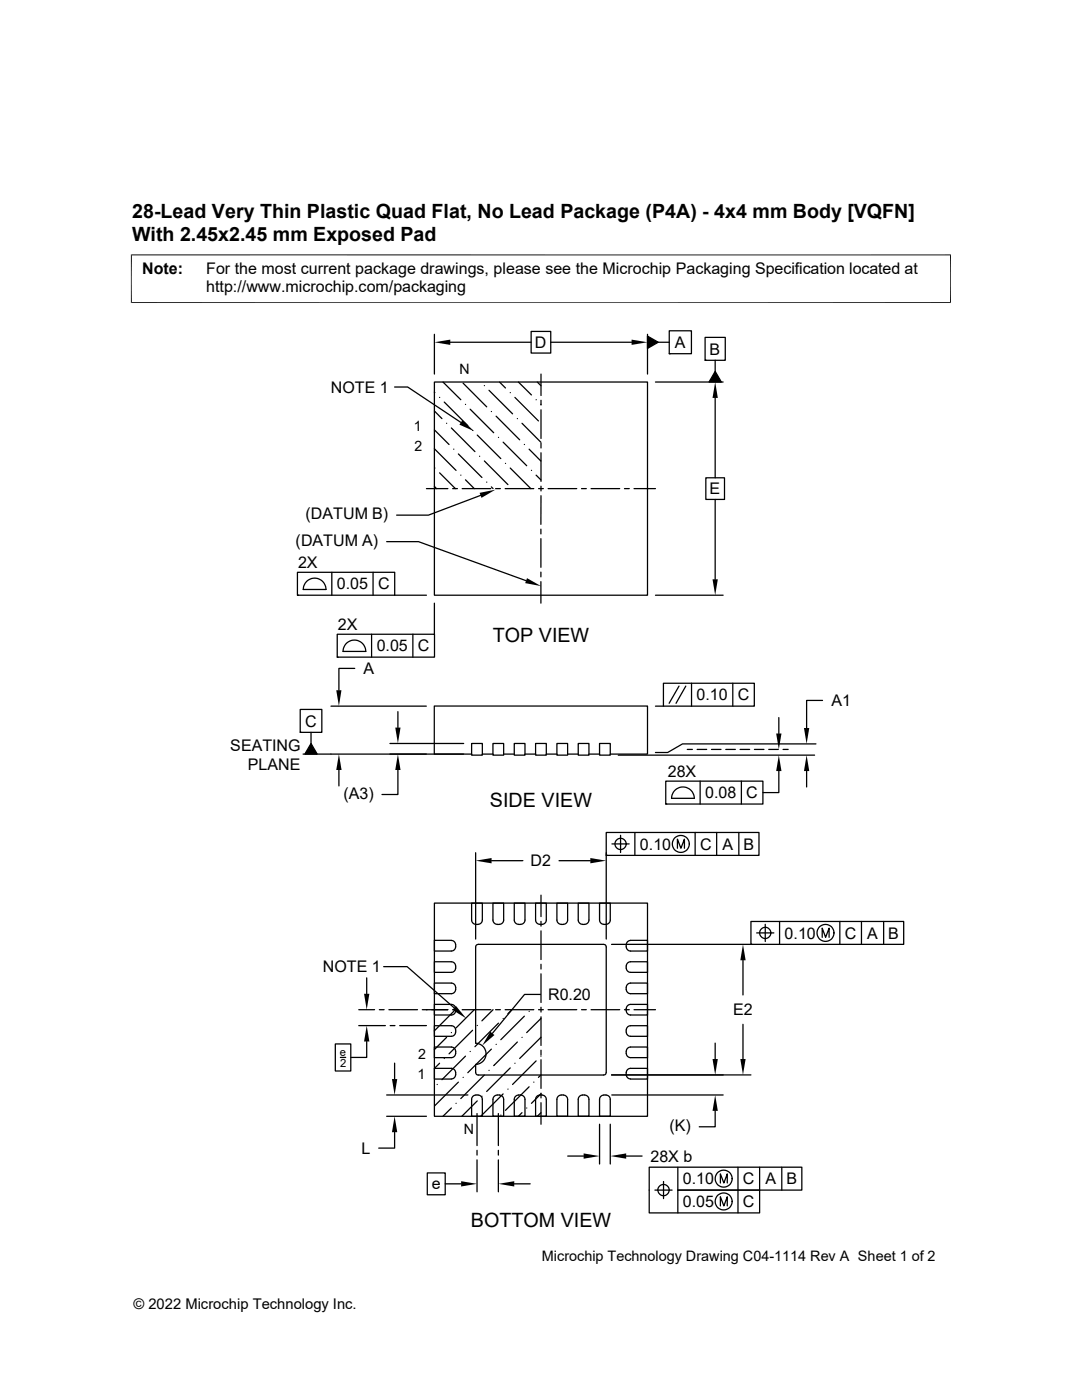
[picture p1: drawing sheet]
<svg xmlns="http://www.w3.org/2000/svg" width="216mm" height="279mm" viewBox="0 0 216 279" stroke-linecap="round" stroke-linejoin="round" font-family="sans-serif">
<g fill="none" stroke="#000" stroke-width=".25">
<path d="M78.7 77.2h2.6l10.7 7.1M86.7 76.2h42.5v42.6h-42.5zM86.7 66.7v8M86.7 78.3l.1 .1M87.7 79.3h.1M88.4 76.2l3.5 3.6M89.9 68.3h16.1M92.4 76.5l4.7 4.7M96.6 77h.1M97.6 77.9l4.7 4.7M99.7 76.2l1.2 1.2M101.8 78.4h.1"/>
<path d="M102.7 79.3l4.7 4.7M103.4 76.2l2.6 2.6M106 66.1h3.9v4.4h-3.9zM107 79.8h.1M107.2 76.2l.7 .8M107.9 74.7v4.2M107.9 79.9v.9M109.9 68.3h16.1M129.2 66.7v8M129.2 67.1l2.1 1.2-2.1 1.2zM130.8 76.2h13.5M131.3 68.3h2.2"/>
<path d="M133.5 66h4.5v4.6h-4.5zM133.5 70.6h.1M140.7 67.3h4v4.6h-4zM140.7 71.9h.1M142.7 79.4v16M142.7 74.1l1.2 2.1h-2.4zM142.7 71.9v2.2M85.1 97.5h4.3M86.7 82l1.5 1.5M86.7 85.8l2.9 2.9M86.7 89.6l4.3 4.3M86.7 97.1l.4 .4"/>
<path d="M86.8 93.4h.1M87.7 94.4l3.2 3.1M88.6 80.2l4.7 4.7M89.1 84.5h.1M90.1 85.4l4.7 4.7M90.3 97.5h1M90.5 89.6h.1M91.5 90.6l4.7 4.7M91.9 94.8h.1M92.2 97.5h5.7M92.9 80.7h.1M92.9 95.8l1.7 1.7"/>
<path d="M93.8 81.7l4.7 4.7M94.3 85.9h.1M95.2 86.8l4.7 4.7M95.7 91.1h.1M95.9 98.9l-10.4 3.9h-6.4M96.6 92l4.7 4.7M97.1 96.2h.1M98 82.1h.1M98 97.2l.4 .3M98.9 97.5h.9M99 83.1l4.7 4.7M99.5 87.3h.1"/>
<path d="M100.4 88.2l4.7 4.7M100.8 97.5h5.7M100.9 92.5h.1M101.8 93.4l4.1 4.1M103.2 83.5h.1M104.2 84.5l3.7 3.8M104.6 88.7h.1M105.6 89.6l2.3 2.4M106 93.9h.1M107 94.8l.9 1M107.5 97.5h.9M107.9 81.8v5.7"/>
<path d="M107.9 88.5v.9M107.9 90.4v5.7M107.9 97v1M107.9 98.9v5.7M109.4 97.5h5.7M116 97.5h1M117.9 97.5h5.8M124.6 97.5h1M126.5 97.5h4.3M140.8 95.4h3.8v4.3h-3.8zM142.7 99.7v15.9M59.4 114.2h19.4v4.6h-19.4z"/>
<path d="M59.4 118.8h.1M61.3 115.9a2.27 2.27 0 0 1 2.4-.3 2.27 2.27 0 0 1 1.3 2h-4.5l.2-.9zM66.2 114.2v4.6M74.4 114.2v4.6M77.2 108.1h6.3l21.5 7.8M78.7 118.8h6.4M107.9 105.6v1M107.9 107.5v5.7M107.9 114.2v.9M107.9 116.1v4.3M130.8 118.8h13.5M67.3 126.6h19.4v4.5h-19.4z"/>
<path d="M67.3 131.1h.1M69.2 128.3a2.27 2.27 0 0 1 2.5-.3 2.27 2.27 0 0 1 1.3 2h-4.5l.2-.9zM70.8 133.4h-3.2v4.4M74.1 126.6v4.5M82.4 126.6v4.5M86.7 120.4v6.2M132.4 136.4h18.1v4.5h-18.1zM135.5 136.9l-2 3.5M136.8 136.9l-1.9 3.5M138 136.4v4.5M146.2 136.4v4.5M164.1 139.8h-3.1v5.5"/>
<path d="M59.9 141.6h4.3v4.6h-4.3zM59.9 146.2h.1M60.5 150.5h32M62.1 146.2v2.2M62.1 148.4l1.2 2.1h-2.5zM66 140.9h19.1M67.6 153.7v3.1M77.8 148.4h14.7M79.4 153.7v4.9h-3.2M79.4 142v3.2M94.1 148.4h2.1v2.3h-2.1zM94.1 150.5h-7.4v-9.6h42.5v9.6h-7.4"/>
<path d="M96.2 150.5h2.2M98.4 148.4h2.1v2.3h-2.1zM100.5 150.5h2.1M102.6 148.4h2.2v2.3h-2.2zM104.8 150.5h2.1M106.9 148.4h2.1v2.3h-2.1zM109 150.5h2.1M111.1 148.4h2.2v2.3h-2.2zM113.3 150.5h2.1M115.4 148.4h2.1v2.3h-2.1zM117.5 150.5h2.1M119.6 148.4h2.2v2.3h-2.2z"/>
<path d="M123.4 150.7h39.1M130.8 140.9h1.6M132.8 155.9h19.4v4.6h-19.4zM137.1 149.6h1.1M138.5 159.3a2.26 2.26 0 0 0-2.2-2.2 2.26 2.26 0 0 0-2.3 2.2h4.6M139.1 149.6h1.9M139.7 155.9v4.6M142 149.6h1.9M144.8 149.6h1.9M147.7 149.6h1.9M147.9 155.9v4.6M150.5 149.6h1.9"/>
<path d="M153.4 149.6h1.9M155.4 153.9v4.3h-3.2M155.4 143.2v3.2M156.3 149.6h1M161 153.9v3.2M162.8 148.5h-26.6l-3 1.7h-2.4M94.9 170.2v17.2M98.1 171.8h6.2M107.9 178.6v4.3M111.5 171.8h6.3M121 166.1h30.4v4.6h-30.4zM121 170.7h.1"/>
<path d="M121 170.2v17.2M122.1 168.4h3.4M123.8 166.7v3.4M126.7 166.1v4.6M132.8 160.5h.1M135.2 169.3v-1.8l.7 1.8 .7-1.8v1.8M138.7 166.1v4.6M143 166.1v4.6M147.4 166.1v4.6M73.2 195.2v3.1M76.6 192.9h4.6l9.4 8.2M86.7 180.2h42.5v42.6h-42.5z"/>
<path d="M90.9 197a.87 .87 0 0 0-.8-.8h-3.4v2.1h3.4a.87 .87 0 0 0 .8-.8M90.9 192.8a.87 .87 0 0 0-.8-.9h-3.4v2.2h3.4a.87 .87 0 0 0 .8-.9M90.9 188.5a.87 .87 0 0 0-.8-.8h-3.4v2.1h3.4a.87 .87 0 0 0 .8-.8M90.9 188.5v.5M90.9 192.8v.4M90.9 197v.5M94.1 180.2h2.1v3.4a1.09 1.09 0 0 1-1.7 .7l-.4-.7zM98.4 180.2h2.1v3.4a1.09 1.09 0 0 1-1.8 .7l-.3-.7zM102.6 180.2h2.2v3.4a1.09 1.09 0 0 1-1.8 .7l-.4-.7zM106.9 180.2h2.1v3.4a1.09 1.09 0 0 1-1.7 .7l-.4-.7zM107.8 198.5h-3.1l-6.4 7.7M107.9 183.9v.9"/>
<path d="M107.9 185.8v5.7M107.9 192.4v1M107.9 194.4v5.7M111.1 180.2h2.2v3.4a1.09 1.09 0 0 1-1.8 .7l-.4-.7zM115.4 180.2h2.1v3.4a1.09 1.09 0 0 1-1.7 .7l-.4-.7zM119.6 180.2h2.2v3.4a1.09 1.09 0 0 1-1.8 .7l-.4-.7zM122 188.5h27.8M125.2 196.4l.6-.2h3.4v2.1h-3.4a1.09 1.09 0 0 1-.9-.7 1.09 1.09 0 0 1 .3-1.2zM125.2 192.2l.6-.3h3.4v2.2h-3.4a1.09 1.09 0 0 1-.9-.8 1.09 1.09 0 0 1 .3-1.1zM125.2 187.9l.6-.2h3.4v2.1h-3.4a1.09 1.09 0 0 1-.9-.7 1.09 1.09 0 0 1 .3-1.2zM148.3 191.6v7M149.8 183.9h30.5v4.6h-30.5z"/>
<path d="M149.8 188.5h.1M151 186.2h3.4M152.7 184.5v3.4M155.6 183.9v4.6M164.1 187.1v-1.9l.6 1.9 .7-1.9v1.9M167.6 183.9v4.6M171.9 183.9v4.6M176.3 183.9v4.6M66.9 208.3h3.1v5.4h-3.1zM67.9 211h1.1M71.6 204.7h5.3M71.6 201.5h3.1"/>
<path d="M73.2 207.9v3.1h-3.2M75.7 201.5h.9M77.2 218.5h16.2M77.6 201.5h5.7M77.9 204.7h.9M78.7 212.2v3.1M79.8 204.7h5.3M84.3 201.5h5.1M87.2 216.4h.1M87.7 212.2l-1 1M88.6 211.2h.1M89.1 207l-2.4 2.5"/>
<path d="M90.1 206.1h.1M90.3 201.5h1M90.5 201.8l-3.8 3.9M90.9 214.1a.87 .87 0 0 0-.8-.9h-3.4v2.1h3.4a.91 .91 0 0 0 .8-.8M90.9 209.8a.87 .87 0 0 0-.8-.8h-3.4v2.1h3.4a.87 .87 0 0 0 .8-.9M90.9 205.5a.87 .87 0 0 0-.8-.8h-3.4v2.1h3.4a.87 .87 0 0 0 .8-.8M90.9 201.3a.87 .87 0 0 0-.8-.9h-3.4v2.2h3.4a.87 .87 0 0 0 .8-.9M90.9 201.3v.4M90.9 205.5v.5M90.9 209.8v.4M90.9 214.1v.4M91.5 216l-4.7 4.7"/>
<path d="M92.2 201.5h5.7M92.4 215h.1M92.9 210.8l-4.7 4.7M93.8 209.8h.1M94.3 205.6l-4.7 4.7M94.4 218.8a1.12 1.12 0 0 1 1.8 .6v3.4h-2.1v-3.4zM94.6 201.5l-3.6 3.6M94.9 212.4a2.12 2.12 0 0 0 2.1-2.1 2.12 2.12 0 0 0-2.1-2.1v-19.2l.2-.4 .3-.1h25l.5 .2 .1 25.3-.2 .4-.4 .1h-25h-.2l-.3-.4v-1.7M95.2 204.7h.1M95.2 219.7l-3 3.1M96.2 218.8h.1M96.6 214.5l-4.7 4.7"/>
<path d="M97.6 213.6h.1M98 209.4l-4.7 4.7M98.4 201.5l-2.2 2.2M98.6 218.8a1.12 1.12 0 0 1 1.9 .6v3.4h-2.1v-3.4zM98.9 201.5h.9M99 208.4h.1M99.5 204.2l-4.7 4.7M100.4 203.3h.1M100.4 218.3l-4.5 4.5M100.8 201.5h5.7M101.3 217.4h.1M101.8 213.1l-4.7 4.7"/>
<path d="M102.2 201.5l-.9 .8M102.7 212.2h.1M102.9 218.8a1.12 1.12 0 0 1 1.9 .6v3.4h-2.2v-3.4zM103.2 208l-4.7 4.7M104.2 207h.1M104.6 202.8l-4.7 4.7M105.6 201.8h.1M105.6 216.9l-4.7 4.7M106.5 216h.1M107 211.7l-4.7 4.7M107.1 218.8a1.12 1.12 0 0 1 1.9 .6v3.4h-2.1v-3.4zM107.5 201.5h.9"/>
<path d="M107.9 210.8h.1M107.9 203.2l-2.8 2.9M107.9 201v1M107.9 202.9v5.7M107.9 209.6v.9M107.9 211.5v5.7M107.9 218.2v.9M108 207l-4.3 4.2M108 214.5l-.6 .5M108 218.3l-2 1.9M109.4 201.5h5.7M111.4 218.8a1.12 1.12 0 0 1 1.9 .6v3.4h-2.2v-3.4z"/>
<path d="M115.6 218.8a1.12 1.12 0 0 1 1.9 .6v3.4h-2.1v-3.4zM116 201.5h1M117.9 201.5h5.8M119.9 218.8a1.12 1.12 0 0 1 1.9 .6v3.4h-2.2v-3.4zM122.1 218.5h22.2M124.6 201.5h1M125.2 213.5l.6-.3h3.4v2.1h-3.4a1.09 1.09 0 0 1-.9-.7 1.09 1.09 0 0 1 .3-1.1zM125.2 209.2l.6-.2h3.4v2.1h-3.4a1.09 1.09 0 0 1-.9-.8 1.09 1.09 0 0 1 .3-1.1zM125.2 205l.6-.3h3.4v2.1h-3.4a1.09 1.09 0 0 1-.9-.7 1.09 1.09 0 0 1 .3-1.1zM125.2 200.7l.6-.3h3.4v2.2h-3.4a1.09 1.09 0 0 1-.9-.8 1.09 1.09 0 0 1 .3-1.1zM126.5 201.5h4.3M142.7 208.2v3.1"/>
<path d="M148.3 204.4v6.9M149.8 214.5h-27.8M77.2 222.8h7.9M78.7 226v3.1h-3.1M85.3 234.1h3.5v4.3h-3.5zM88.8 236.3h3.2M90.1 221.1l-1.7 1.7M91 220.2h.1M95.2 222.2v6.4M95.2 229.6v.9M95.2 231.5v6.3M99.4 222.2v6.4"/>
<path d="M99.4 229.6v.9M99.4 231.5v6.3M99.9 222.5h.1M102.6 236.3h3.2M104.2 222.1l-.8 .7M105.1 221.1h.1M107.9 220.1v4.3M108 222.1l-.8 .7M113.3 230.7h3.2M119.6 224.4v7.9M121.8 224.4v7.9M124.9 230.7h3.2"/>
<path d="M130.7 237.5h3.4M131.3 237.5a1.14 1.14 0 0 1 1.5-1.1 1.14 1.14 0 0 1 .4 1.8 1.14 1.14 0 0 1-1.8-.3l-.1-.4M132.4 235.8v3.4M135.3 232.9v4.6h16.3v4.6h-22.1v-9.2h30.5v4.6h-24.7v4.6M142.7 221.7v3.2h-3.2M143.7 236.1v-1.8l.7 1.8 .7-1.8v1.8M147.3 232.9v9.2M151.6 232.9v4.6M156 232.9v4.6M143.7 240.7v-1.9l.7 1.9 .7-1.9v1.9"/>
<circle cx="123.8" cy="168.4" r="1.12"/>
<circle cx="135.8" cy="168.4" r="1.69"/>
<circle cx="152.7" cy="186.2" r="1.12"/>
<circle cx="164.7" cy="186.2" r="1.69"/>
<circle cx="144.4" cy="239.8" r="1.69"/>
<circle cx="144.4" cy="235.2" r="1.69"/>
</g>
<g fill="#000">
<path d="M86.7 68.3l3.2-.5v1zM126 67.8l3.2 .5-3.2 .5zM129.2 67.1l2.1 1.2-2.1 1.2zM142.7 76.2l.5 3.2h-1zM142.7 74.1l1.2 2.1h-2.4zM92.3 83.9l2.3 2.2-2.9-1.3zM95.7 98.4l3.1-.7-2.7 1.7zM105.2 115.4l2.7 1.6-3.1-.6zM142.2 115.6h1l-.5 3.2zM67.1 137.8h1l-.5 3.1zM62.1 148.4l1.2 2.1h-2.5zM67.6 150.5l.6 3.2h-1.1z"/>
<path d="M78.9 145.2h1l-.5 3.2zM79.4 150.5l.5 3.2h-1zM155.4 150.7l.5 3.2h-1zM154.9 146.4h1l-.5 3.2zM161 150.7l.5 3.2h-1.1zM160.4 145.3h1.1l-.5 3.2zM94.9 171.8l3.2-.6v1.1zM117.8 171.2l3.2 .6-3.2 .5zM72.6 198.3h1.1l-.5 3.2zM148.3 188.5l.5 3.1h-1.1zM73.2 204.7l.5 3.2h-1.1zM78.2 215.3h1.1l-.6 3.2z"/>
<path d="M91 200.7l2 2.5-2.7-1.7zM97.8 205.9l.9 .7-2.5 2.1zM142.2 211.3h1l-.5 3.2zM147.7 211.3h1.1l-.5 3.2zM78.7 222.8l.6 3.2h-1.1zM92 235.7l3.2 .6-3.2 .5zM99.4 236.3l3.2-.6v1.1zM116.5 230.2l3.1 .5-3.1 .5zM121.8 230.7l3.1-.5v1zM142.7 218.5l.5 3.2h-1z"/>
</g>
<path d="M26.1 50.9h163.7M26.2 50.8v9.7M189.7 50.8v9.7M26.1 60.4h163.7" fill="none" stroke="#000" stroke-width=".2"/>
<g font-size="3.9">
<text x="26.4" y="43.5">28-Lead Very Thin Plastic Quad Flat, No Lead Package (P4A) - 4x4 mm Body [VQFN]</text>
<text x="26.4" y="48">With 2.45x2.45 mm Exposed Pad</text>
<text x="98.3" y="128.1">TOP VIEW</text>
<text x="97.8" y="161">SIDE VIEW</text>
<text x="93.9" y="244.8">BOTTOM VIEW</text>
</g>
<g font-size="3.2">
<text x="28.4" y="54.6">Note:</text>
<text x="41.1" y="58.3">http://www.microchip.com/packaging</text>
<text x="41.1" y="54.6">For the most current package drawings, please see the Microchip Packaging Specification located at</text>
<text x="106.7" y="69.4">D</text>
<text x="134.7" y="69.4">A</text>
<text x="141.6" y="70.8">B</text>
<text x="66" y="78.4">NOTE 1</text>
<text x="141.6" y="98.7">E</text>
<text x="61" y="103.6">(DATUM B)</text>
<text x="59" y="108.9">(DATUM A)</text>
<text x="59.5" y="113.4">2X</text>
<text x="67.2" y="117.6">0.05</text>
<text x="75.4" y="117.6">C</text>
<text x="67.4" y="125.8">2X</text>
<text x="75.2" y="130">0.05</text>
<text x="83.4" y="130">C</text>
<text x="72.6" y="134.5">A</text>
<text x="139" y="139.8">0.10</text>
<text x="147.2" y="139.8">C</text>
<text x="165.9" y="140.9">A1</text>
<text x="46" y="149.8">SEATING</text>
<text x="60.9" y="145">C</text>
<text x="49.5" y="153.6">PLANE</text>
<text x="133.2" y="155.1">28X</text>
<text x="68.5" y="159.4">(A3)</text>
<text x="140.7" y="159.3">0.08</text>
<text x="148.9" y="159.3">C</text>
<text x="105.9" y="172.9">D2</text>
<text x="127.7" y="169.6">0.10</text>
<text x="139.7" y="169.6">C</text>
<text x="144.1" y="169.6">A</text>
<text x="148.3" y="169.6">B</text>
<text x="156.6" y="187.3">0.10</text>
<text x="168.6" y="187.3">C</text>
<text x="173" y="187.3">A</text>
<text x="177.2" y="187.3">B</text>
<text x="64.4" y="194">NOTE 1</text>
<text x="109.4" y="199.6">R0.20</text>
<text x="146.3" y="202.6">E2</text>
<text x="133.6" y="225.7">(K)</text>
<text x="72.1" y="230.3">L</text>
<text x="129.8" y="231.8">28X b</text>
<text x="86.2" y="237.4">e</text>
<text x="136.2" y="236.4">0.10</text>
<text x="148.3" y="236.4">C</text>
<text x="152.7" y="236.4">A</text>
<text x="156.9" y="236.4">B</text>
<text x="136.2" y="240.9">0.05</text>
<text x="148.3" y="240.9">C</text>
</g>
<g font-size="2.9">
<text x="108.1" y="251.7">Microchip Technology Drawing C04-1114 Rev A Sheet 1 of 2</text>
<text x="26.6" y="261.3">© 2022 Microchip Technology Inc.</text>
</g>
<g font-size="2.8">
<text x="91.7" y="74.7" transform="rotate(-1 91.7 74.7)">N</text>
<text x="82.6" y="86" transform="rotate(-1 82.6 86)">1</text>
<text x="82.7" y="90.1" transform="rotate(-1 82.7 90.1)">2</text>
<text x="83.3" y="215.3">1</text>
<text x="83.4" y="211.3">2</text>
<text x="92.6" y="226.3">N</text>
</g>
<g font-size="2.2">
<text x="67.8" y="210.8">e</text>
<text x="67.9" y="212.9">2</text>
</g>
</svg>
